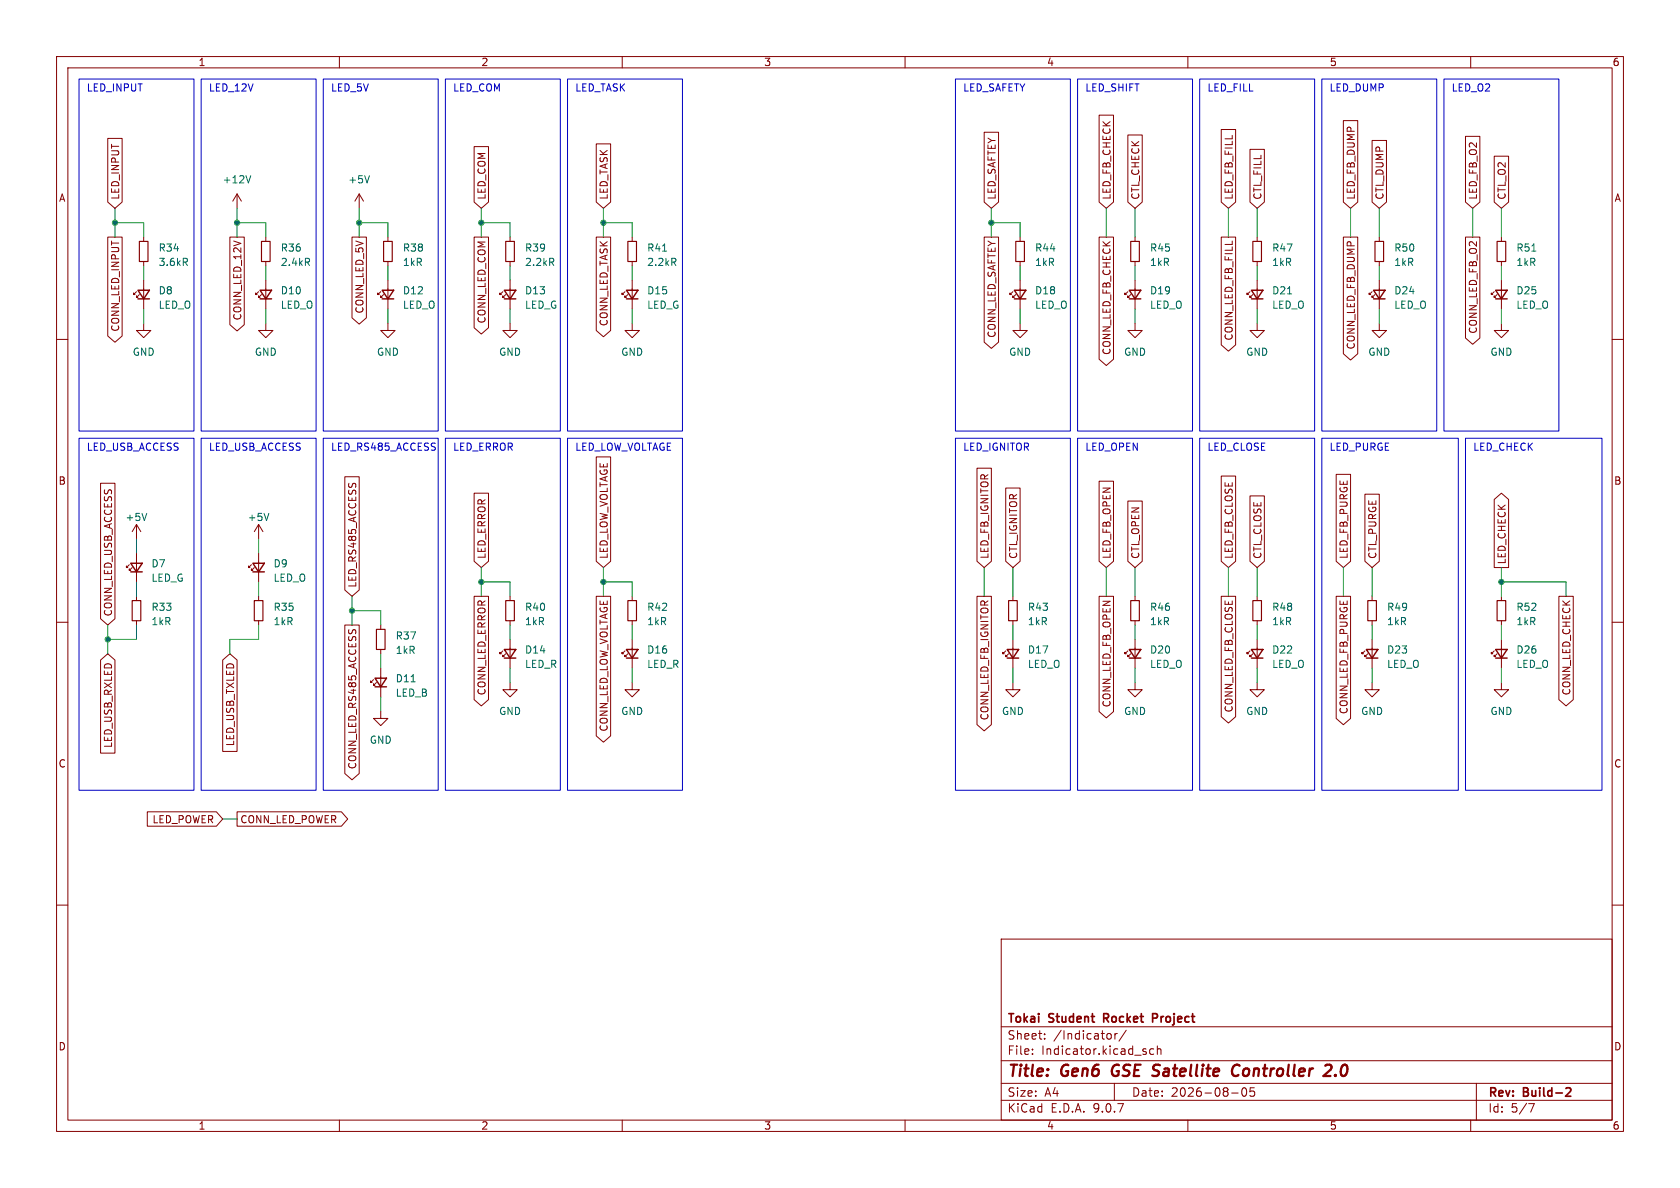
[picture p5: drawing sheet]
<svg xmlns="http://www.w3.org/2000/svg" width="297mm" height="210mm" viewBox="0 0 297 210" stroke-linecap="round" stroke-linejoin="round" font-family="sans-serif">
<g fill="none" stroke="#840000" stroke-width=".18">
<path d="M10 10h277v190h-277zM12 12h273v186h-273zM60 10v2M110 10v2M160 10v2M210 10v2M260 10v2M19 24.5h2.6v11.2l-1.3 1.1-1.3-1.1zM41.9 34.3l-.8 1.3M41.9 34.3l.8 1.3M41.9 34.3v2.5M63.5 34.3l-.8 1.3"/>
<path d="M63.5 34.3l.8 1.3M63.5 34.3v2.5M83.8 25.9h2.6v9.8l-1.3 1.1-1.3-1.1zM105.4 25.4h2.6v10.3l-1.3 1.1-1.3-1.1zM174 23.4h2.5v12.3l-1.2 1.1-1.3-1.1zM194.3 20.4h2.6v15.3l-1.3 1.1-1.3-1.1zM199.4 23.9h2.5v11.8l-1.2 1.1-1.3-1.1zM215.9 22.9h2.5v12.8l-1.2 1.1-1.3-1.1zM221 26.4h2.5v9.3l-1.3 1.1-1.2-1.1zM237.5 21.3h2.5v14.4l-1.2 1.1-1.3-1.1zM242.6 24.8h2.5v10.9l-1.3 1.1-1.2-1.1zM259.1 24.1h2.5v11.6l-1.3 1.1-1.2-1.1z"/>
<path d="M264.2 27.6h2.5v8.1l-1.3 1.1-1.2-1.1zM19 41.9h2.6v17.5l-1.3 1.1-1.3-1.1zM24.1 51.6l-.5 .5v-.3v.3h.3M24.6 52.1l-.5 .5v-.3v.3h.3M25.4 57.2v1.2h1.3l-1.3 1.3-1.3-1.3h1.3M25.4 41.9v.8M25.4 46.2v.8M25.4 49.5v5.1M40.6 41.9h2.6v15.5l-1.3 1.1-1.3-1.1zM45.7 51.6l-.5 .5v-.3v.3h.3M46.2 52.1l-.5 .5v-.3v.3h.3M47 57.2v1.2h1.3l-1.3 1.3-1.3-1.3h1.3"/>
<path d="M47 41.9v.8M47 46.2v.8M47 49.5v5.1M62.2 41.9h2.6v14.3l-1.3 1.1-1.3-1.1zM67.3 51.6l-.5 .5v-.3v.3h.3M67.8 52.1l-.5 .5v-.3v.3h.3M68.6 57.2v1.2h1.2l-1.2 1.3-1.3-1.3h1.3M68.6 41.9v.8M68.6 46.2v.8M68.6 49.5v5.1M83.8 41.9h2.6v16l-1.3 1.2-1.3-1.2zM88.9 51.6l-.5 .5v-.3v.3h.2"/>
<path d="M89.4 52.1l-.5 .5v-.3v.3h.3M90.2 57.2v1.2h1.2l-1.2 1.3-1.3-1.3h1.3M90.2 41.9v.8M90.2 46.2v.8M90.2 49.5v5.1M105.4 41.9h2.6v16.5l-1.3 1.1-1.3-1.1zM110.5 51.6l-.5 .5v-.3v.3h.2M111 52.1l-.5 .5v-.3v.3h.2M111.8 57.2v1.2h1.2l-1.2 1.3-1.3-1.3h1.3M111.8 41.9v.8M111.8 46.2v.8M111.8 49.5v5.1"/>
<path d="M174 41.9h2.5v18.6l-1.2 1.1-1.3-1.1zM179.1 51.6l-.5 .5v-.3v.3h.2M179.6 52.1l-.5 .5v-.3v.3h.2M180.3 57.2v1.2h1.3l-1.3 1.3-1.2-1.3h1.2M180.3 41.9v.8M180.3 46.2v.8M180.3 49.5v5.1M194.3 41.9h2.6v21.6l-1.3 1.1-1.3-1.1zM199.4 51.6l-.5 .5v-.3v.3h.2M199.9 52.1l-.5 .5v-.3v.3h.2M200.7 57.2v1.2h1.2l-1.2 1.3-1.3-1.3h1.3M200.7 41.9v.8"/>
<path d="M200.7 46.2v.8M200.7 49.5v5.1M215.9 41.9h2.5v19.1l-1.2 1.1-1.3-1.1zM221 51.6l-.5 .5v-.3v.3h.2M221.5 52.1l-.5 .5v-.3v.3h.2M222.2 57.2v1.2h1.3l-1.3 1.3-1.2-1.3h1.2M222.2 41.9v.8M222.2 46.2v.8M222.2 49.5v5.1M237.5 41.9h2.5v20.6l-1.2 1.1-1.3-1.1zM242.6 51.6l-.5 .5v-.3v.3h.2M243.1 52.1l-.5 .5v-.3v.3h.2"/>
<path d="M243.8 57.2v1.2h1.3l-1.3 1.3-1.2-1.3h1.2M243.8 41.9v.8M243.8 46.2v.8M243.8 49.5v5.1M259.1 41.9h2.5v17.9l-1.3 1.1-1.2-1.1zM264.2 51.6l-.5 .5v-.3v.3h.2M264.7 52.1l-.5 .5v-.3v.3h.2M265.4 57.2v1.2h1.3l-1.3 1.3-1.2-1.3h1.2M265.4 41.9v.8M265.4 46.2v.8M265.4 49.5v5.1M10 60h2"/>
<path d="M285 60h2M17.8 85.4h2.5v24l-1.3 1.1-1.2-1.1zM22.9 99.8l-.5 .5v-.2v.2h.2M24.1 92.7l-.7 1.3M24.1 92.7l.8 1.3M24.1 92.7v2.6M24.1 97.8v5.1M44.4 99.8l-.5 .5v-.2v.2h.3M45.7 92.7v2.6M45.7 97.8v5.1M45.7 92.7l-.7 1.3M45.7 92.7l.8 1.3"/>
<path d="M61 84.3h2.5v20l-1.3 1.1-1.2-1.1zM83.8 87.2h2.6v12l-1.3 1.1-1.3-1.1zM105.4 80.8h2.6v18.4l-1.3 1.1-1.3-1.1zM172.7 82.8h2.6v16.4l-1.3 1.1-1.3-1.1zM177.8 86.3h2.5v12.9l-1.2 1.1-1.3-1.1zM194.3 85.1h2.6v14.1l-1.3 1.1-1.3-1.1zM199.4 88.6h2.5v10.6l-1.2 1.1-1.3-1.1zM215.9 84.2h2.5v15l-1.2 1.1-1.3-1.1zM221 87.7h2.5v11.5l-1.3 1.1-1.2-1.1zM236.2 83.9h2.6v15.3l-1.3 1.1-1.3-1.1zM241.3 87.4h2.5v11.8l-1.2 1.1-1.3-1.1zM264.2 88.3l1.2-1.1 1.3 1.1v12h-2.5z"/>
<path d="M10 110h2M17.8 116.7l1.2-1.1 1.3 1.1v16.4h-2.5zM23.4 100.3l-.5 .5v-.2v.2h.2M24.1 105.4v.8M24.1 109.7v.8M39.4 116.7l1.2-1.1 1.3 1.1v16.1h-2.5zM45 100.3l-.6 .5v-.2v.2h.3M45.7 105.4v.8M45.7 109.7v.8M61 110.5h2.5v26.2l-1.3 1.2-1.2-1.2zM67.3 110.5v.8M67.3 114.8v.8"/>
<path d="M67.3 118.1v5.1M83.8 105.4h2.6v18.3l-1.3 1.1-1.3-1.1zM88.9 115.1l-.5 .5v-.3v.3h.2M89.4 115.6l-.5 .5v-.3v.3h.3M90.2 105.4v.8M90.2 109.7v.8M90.2 113v5.1M105.4 105.4h2.6v24.7l-1.3 1.1-1.3-1.1zM110.5 115.1l-.5 .5v-.3v.3h.2M111 115.6l-.5 .5v-.3v.3h.2M111.8 105.4v.8M111.8 109.7v.8"/>
<path d="M111.8 113v5.1M172.7 105.4h2.6v22.7l-1.3 1.1-1.3-1.1zM177.8 115.1l-.5 .5v-.3v.3h.2M178.3 115.6l-.5 .5v-.3v.3h.3M179.1 105.4v.8M179.1 109.7v.8M179.1 113v5.1M194.3 105.4h2.6v20.4l-1.3 1.1-1.3-1.1zM199.4 115.1l-.5 .5v-.3v.3h.2M199.9 115.6l-.5 .5v-.3v.3h.2M200.7 105.4v.8M200.7 109.7v.8"/>
<path d="M200.7 113v5.1M215.9 105.4h2.5v21.3l-1.2 1.1-1.3-1.1zM221 115.1l-.5 .5v-.3v.3h.2M221.5 115.6l-.5 .5v-.3v.3h.2M222.2 105.4v.8M222.2 109.7v.8M222.2 113v5.1M236.2 105.4h2.6v21.6l-1.3 1.1-1.3-1.1zM241.3 115.1l-.5 .5v-.3v.3h.2M241.8 115.6l-.5 .5v-.3v.3h.3M242.6 105.4v.8M242.6 109.7v.8"/>
<path d="M242.6 113v5.1M264.2 115.1l-.5 .5v-.3v.3h.2M264.7 115.6l-.5 .5v-.3v.3h.2M265.4 105.4v.8M265.4 109.7v.8M265.4 113v5.1M275.6 105.4h2.5v18.3l-1.2 1.1-1.3-1.1zM285 110h2M66 120.1l-.5 .6v-.3v.3h.3M66.5 120.7l-.5 .5v-.3v.3h.3M67.3 125.7v1.3h1.3l-1.3 1.3-1.3-1.3h1.3M90.2 120.7v1.2h1.2l-1.2 1.3-1.3-1.3h1.3"/>
<path d="M111.8 120.7v1.2h1.2l-1.2 1.3-1.3-1.3h1.3M179.1 120.7v1.2h1.2l-1.2 1.3-1.3-1.3h1.3M200.7 120.7v1.2h1.2l-1.2 1.3-1.3-1.3h1.3M222.2 120.7v1.2h1.3l-1.3 1.3-1.2-1.3h1.2M242.6 120.7v1.2h1.2l-1.2 1.3-1.3-1.3h1.3M265.4 120.7v1.2h1.3l-1.3 1.3-1.2-1.3h1.2M26 143.5h12.3l1.1 1.3-1.1 1.3h-12.3zM41.9 143.5h18.5l1.1 1.3-1.1 1.3h-18.5zM10 160h2M177 166h108v32h-108zM285 160h2M60 198v2"/>
<path d="M110 198v2M160 198v2M177 194.5h108M177 191.5h108M177 187.5h108M177 181.5h108M182.5 186.3v.1M182.5 185.5v.1M184.7 183.6v.1M184.7 182.8v.1M196 182.7l.3 .1 .2 .2-.1 .6-.4 .1M197 191.5v3"/>
<path d="M197.1 182.7v1M197.5 182.7l-.3 .1-.1 .2M199.1 182.1l-1.3 2M202.5 185.9l.2 .2-.2 .3M202.5 185.4l.1 .1M204 185.5l-.5-.1-.3 .3v.4l.2 .2h.6M204.6 185.5l.2-.1 .4 .1v.9M204.6 184.9v1.5M210 198v2M217.7 193.2h1.2M219.7 192.4l.2-.1a.81 .81 0 0 1 .6 .6 .81 .81 0 0 1-.3 .8l-.2 .1a.81 .81 0 0 1-.3-1.4zM221.7 192.3h-.7v.7l.2-.1h.5l.1 .3-.1 .5-.2 .1-.5-.1"/>
<path d="M260 198v2M261 191.5v6.5M270.2 195.1h1l-.6 1.5"/>
</g>
<path d="M195.1 180h.6M195.7 179.2h-.6v1.5M204.5 179.3l-.7-.1v1.5M204.5 179.9l-.7 .1M277.1 192.3l.5 .1 .1 .3-.9 1.1h.9" fill="none" stroke="#840000" stroke-width=".3"/>
<path d="M196.8 188.5a1.27 1.27 0 0 0 0 1.6M219.1 188.4a.88 .88 0 0 0-1 0 .88 .88 0 0 0-.3 1 .69 .69 0 0 0 .3 .7 .69 .69 0 0 0 .8-.1M234.6 188.2h.5a.45 .45 0 0 1 .3 .6l-.1 .3-1.3 1.1h1.2M236.1 190l.1 .1-.1 .1M236.1 190l-.1 .1 .1 .1M236.1 190v.2" fill="none" stroke="#840000" stroke-width=".4"/>
<g fill="none" stroke="#840000" stroke-width=".25">
<path d="M24.4 51.3h2l-1 1.5zM24.4 52.8h2M46 51.3h2l-1 1.5zM46 52.8h2M67.6 51.3h2l-1 1.5zM67.6 52.8h2M89.2 51.3h2l-1 1.5zM89.2 52.8h2M110.7 51.3h2.1l-1 1.5zM110.7 52.8h2.1M179.3 51.3h2.1l-1.1 1.5zM179.3 52.8h2.1"/>
<path d="M199.6 51.3h2.1l-1 1.5zM199.6 52.8h2.1M221.2 51.3h2.1l-1.1 1.5zM221.2 52.8h2.1M242.8 51.3h2.1l-1.1 1.5zM242.8 52.8h2.1M264.4 51.3h2l-1 1.5zM264.4 52.8h2M23.1 99.6h2l-1 1.5zM44.7 99.6h2l-1 1.5zM23.1 101.1h2M44.7 101.1h2"/>
<path d="M66.3 119.9h2l-1 1.5zM89.2 114.8h2l-1 1.5zM89.2 116.3h2M110.7 114.8h2.1l-1 1.5zM110.7 116.3h2.1M178.1 114.8h2l-1 1.5zM178.1 116.3h2M199.6 114.8h2.1l-1 1.5zM199.6 116.3h2.1M221.2 114.8h2.1l-1.1 1.5zM221.2 116.3h2.1M241.6 114.8h2l-1 1.5z"/>
<path d="M241.6 116.3h2M264.4 114.8h2l-1 1.5zM264.4 116.3h2M66.3 121.4h2"/>
</g>
<g fill="none" stroke="#840000" stroke-width=".2">
<path d="M24.6 42.7h1.6v3.5h-1.6zM46.2 42.7h1.6v3.5h-1.6zM67.8 42.7h1.5v3.5h-1.5zM89.4 42.7h1.5v3.5h-1.5zM111 42.7h1.5v3.5h-1.5zM179.6 42.7h1.5v3.5h-1.5zM199.9 42.7h1.5v3.5h-1.5zM221.5 42.7h1.5v3.5h-1.5zM243.1 42.7h1.5v3.5h-1.5zM264.7 42.7h1.5v3.5h-1.5zM23.4 106.2h1.5v3.5h-1.5zM45 106.2h1.5v3.5h-1.5z"/>
<path d="M66.5 111.3h1.6v3.5h-1.6zM89.4 106.2h1.5v3.5h-1.5zM111 106.2h1.5v3.5h-1.5zM178.3 106.2h1.5v3.5h-1.5zM199.9 106.2h1.5v3.5h-1.5zM221.5 106.2h1.5v3.5h-1.5zM241.8 106.2h1.5v3.5h-1.5zM264.7 106.2h1.5v3.5h-1.5z"/>
</g>
<g fill="none" stroke="#006464" stroke-width=".18">
<path d="M44.3 31.1l-.4 1.2M65.3 31.1l-.4 1.2M32.7 46.3l.4 .6M33.1 45.8v.4M54.3 46.3l.4 .6M54.7 45.8v.4M97.5 46.3l.4 .6M97.8 45.8v.4M117.1 44.4h.8M119.1 46.3l.4 .6M119.4 45.8v.4M227.6 52h.7"/>
<path d="M270.8 44.4h.7M25.9 90.7l-.4 1.3M47.5 90.7l-.4 1.3M72.7 120.5h.7"/>
</g>
<g fill="none" stroke="#009600" stroke-width=".18">
<path d="M20.3 39.4h5.1v2.5M20.3 36.8v5.1M41.9 36.8v5.1M41.9 39.4h5.1v2.5M63.5 36.8v5.1M63.5 39.4h5.1v2.5M85.1 39.4h5.1v2.5M85.1 36.8v5.1M106.7 36.8v5.1M106.7 39.4h5.1v2.5M175.3 39.4h5v2.5M175.3 36.8v5.1"/>
<path d="M195.6 36.8v5.1M200.7 36.8v5.1M217.2 36.8v5.1M222.2 36.8v5.1M238.8 36.8v5.1M243.8 36.8v5.1M260.3 36.8v5.1M265.4 36.8v5.1M25.4 47v2.5M25.4 54.6v2.6M47 47v2.5M47 54.6v2.6"/>
<path d="M68.6 47v2.5M68.6 54.6v2.6M90.2 47v2.5M90.2 54.6v2.6M111.8 47v2.5M111.8 54.6v2.6M180.3 47v2.5M180.3 54.6v2.6M200.7 47v2.5M200.7 54.6v2.6M222.2 47v2.5M222.2 54.6v2.6"/>
<path d="M243.8 47v2.5M243.8 54.6v2.6M265.4 47v2.5M265.4 54.6v2.6M24.1 95.3v2.5M45.7 95.3v2.5M19 110.5v5.1M24.1 102.9v2.5M24.1 110.5v2.5h-5.1M45.7 102.9v2.5M45.7 110.5v2.5h-5.1v2.6M62.2 108h5.1v2.5"/>
<path d="M62.2 105.4v5.1M67.3 115.6v2.5M85.1 102.9h5.1v2.5M85.1 100.3v5.1M90.2 110.5v2.5M90.2 118.1v2.6M106.7 102.9h5.1v2.5M106.7 100.3v5.1M111.8 110.5v2.5M111.8 118.1v2.6M174 100.3v5.1M179.1 100.3v5.1"/>
<path d="M179.1 110.5v2.5M179.1 118.1v2.6M195.6 100.3v5.1M200.7 100.3v5.1M200.7 110.5v2.5M200.7 118.1v2.6M217.2 100.3v5.1M222.2 100.3v5.1M222.2 110.5v2.5M222.2 118.1v2.6M237.5 100.3v5.1M242.6 100.3v5.1"/>
<path d="M242.6 110.5v2.5M242.6 118.1v2.6M265.4 100.3v5.1M265.4 110.5v2.5M265.4 118.1v2.6M265.4 102.9h11.5v2.5M67.3 123.2v2.5M39.4 144.8h2.5"/>
</g>
<g fill="none" stroke="#0000c2" stroke-width=".18">
<path d="M14 14h20.3v62.2h-20.3zM35.6 14h20.3v62.2h-20.3zM57.1 14h20.4v62.2h-20.4zM78.7 14h20.4v62.2h-20.4zM100.3 14h20.3v62.2h-20.3zM168.9 14h20.3v62.2h-20.3zM190.5 14h20.3v62.2h-20.3zM212.1 14h20.3v62.2h-20.3zM233.7 14h20.3v62.2h-20.3zM255.3 14h20.3v62.2h-20.3zM14 77.5h20.3v62.2h-20.3zM35.6 77.5h20.3v62.2h-20.3z"/>
<path d="M57.1 77.5h20.4v62.2h-20.4zM78.7 77.5h20.4v62.2h-20.4zM100.3 77.5h20.3v62.2h-20.3zM168.9 77.5h20.3v62.2h-20.3zM190.5 77.5h20.3v62.2h-20.3zM212.1 77.5h20.3v62.2h-20.3zM233.7 77.5h24.1v62.2h-24.1zM259.1 77.5h24.1v62.2h-24.1z"/>
</g>
<g fill="#009600" stroke="#009600" stroke-width=".18">
<circle cx="265.4" cy="102.9" r=".46"/>
<circle cx="63.5" cy="39.4" r=".46"/>
<circle cx="41.9" cy="39.4" r=".46"/>
<circle cx="20.3" cy="39.4" r=".46"/>
<circle cx="85.1" cy="39.4" r=".46"/>
<circle cx="106.7" cy="39.4" r=".46"/>
<circle cx="19" cy="113" r=".46"/>
<circle cx="62.2" cy="108" r=".46"/>
<circle cx="106.7" cy="102.9" r=".46"/>
<circle cx="85.1" cy="102.9" r=".46"/>
<circle cx="175.3" cy="39.4" r=".46"/>
</g>
<g font-size="2.8" fill="#840000">
<text x="178" y="190.9">Title:</text>
<text x="187.7" y="190.9">Gen6</text>
<text x="197.4" y="190.9">GSE Satellite</text>
<text x="220.3" y="190.9">Controller</text>
<text x="237.4" y="190.9">2.0</text>
</g>
<g font-size="2.1" fill="#840000">
<text x="178" y="184">Sheet:</text>
<text x="178" y="181.2">Tokai</text>
<text x="185.5" y="181.2">Student</text>
<text x="186.2" y="184">/Indicator/</text>
<text x="195.8" y="181.2">Rocket</text>
<text x="205" y="181.2">Project</text>
<text x="178" y="186.7">File:</text>
<text x="184.1" y="186.7">Indicator.kicad_sch</text>
<text x="178" y="196.9">KiCad</text>
<text x="178" y="194.1">Size:</text>
<text x="184.7" y="194.1">A4</text>
<text x="185.7" y="196.9">E.D.A.</text>
<text x="193.3" y="196.9">9.0.7</text>
<text x="200" y="194.1">Date:</text>
<text x="207" y="194.1">2026-08-05</text>
<text x="263" y="194.3">Rev:</text>
<text x="263" y="196.9">Id:</text>
<text x="267.1" y="196.9">5/7</text>
<text x="269.4" y="194.3">Build-2</text>
</g>
<g font-size="1.8" fill="#840000">
<text x="35" y="11.9">1</text>
<text x="85" y="11.9">2</text>
<text x="135" y="11.9">3</text>
<text x="185" y="11.9">4</text>
<text x="235" y="11.9">5</text>
<text x="285" y="11.9">6</text>
<text x="10.3" y="35.9">A</text>
<text x="21.3" y="35.4" transform="rotate(-90 21.3 35.4)">LED_INPUT</text>
<text x="86" y="35.4" transform="rotate(-90 86 35.4)">LED_COM</text>
<text x="107.6" y="35.4" transform="rotate(-90 107.6 35.4)">LED_TASK</text>
<text x="176.2" y="35.4" transform="rotate(-90 176.2 35.4)">LED_SAFTEY</text>
<text x="196.5" y="35.4" transform="rotate(-90 196.5 35.4)">LED_FB_CHECK</text>
<text x="201.6" y="35.4" transform="rotate(-90 201.6 35.4)">CTL_CHECK</text>
<text x="218.1" y="35.4" transform="rotate(-90 218.1 35.4)">LED_FB_FILL</text>
<text x="223.2" y="35.4" transform="rotate(-90 223.2 35.4)">CTL_FILL</text>
<text x="239.7" y="35.4" transform="rotate(-90 239.7 35.4)">LED_FB_DUMP</text>
<text x="244.8" y="35.4" transform="rotate(-90 244.8 35.4)">CTL_DUMP</text>
<text x="261.3" y="35.4" transform="rotate(-90 261.3 35.4)">LED_FB_O2</text>
<text x="266.4" y="35.4" transform="rotate(-90 266.4 35.4)">CTL_O2</text>
<text x="285.3" y="35.9">A</text>
<text x="21.3" y="58.7" transform="rotate(-90 21.3 58.7)">CONN_LED_INPUT</text>
<text x="42.9" y="56.7" transform="rotate(-90 42.9 56.7)">CONN_LED_12V</text>
<text x="64.5" y="55.5" transform="rotate(-90 64.5 55.5)">CONN_LED_5V</text>
<text x="86" y="57.3" transform="rotate(-90 86 57.3)">CONN_LED_COM</text>
<text x="107.6" y="57.8" transform="rotate(-90 107.6 57.8)">CONN_LED_TASK</text>
<text x="176.2" y="59.8" transform="rotate(-90 176.2 59.8)">CONN_LED_SAFTEY</text>
<text x="261.3" y="59.1" transform="rotate(-90 261.3 59.1)">CONN_LED_FB_O2</text>
<text x="196.5" y="62.8" transform="rotate(-90 196.5 62.8)">CONN_LED_FB_CHECK</text>
<text x="218.1" y="60.3" transform="rotate(-90 218.1 60.3)">CONN_LED_FB_FILL</text>
<text x="239.7" y="61.9" transform="rotate(-90 239.7 61.9)">CONN_LED_FB_DUMP</text>
<text x="10.3" y="85.9">B</text>
<text x="285.3" y="85.9">B</text>
<text x="86" y="98.9" transform="rotate(-90 86 98.9)">LED_ERROR</text>
<text x="107.6" y="98.9" transform="rotate(-90 107.6 98.9)">LED_LOW_VOLTAGE</text>
<text x="174.9" y="98.9" transform="rotate(-90 174.9 98.9)">LED_FB_IGNITOR</text>
<text x="180" y="98.9" transform="rotate(-90 180 98.9)">CTL_IGNITOR</text>
<text x="196.5" y="98.9" transform="rotate(-90 196.5 98.9)">LED_FB_OPEN</text>
<text x="201.6" y="98.9" transform="rotate(-90 201.6 98.9)">CTL_OPEN</text>
<text x="218.1" y="98.9" transform="rotate(-90 218.1 98.9)">LED_FB_CLOSE</text>
<text x="223.2" y="98.9" transform="rotate(-90 223.2 98.9)">CTL_CLOSE</text>
<text x="238.4" y="98.9" transform="rotate(-90 238.4 98.9)">LED_FB_PURGE</text>
<text x="243.5" y="98.9" transform="rotate(-90 243.5 98.9)">CTL_PURGE</text>
<text x="266.4" y="99.9" transform="rotate(-90 266.4 99.9)">LED_CHECK</text>
<text x="63.2" y="104" transform="rotate(-90 63.2 104)">LED_RS485_ACCESS</text>
<text x="20" y="109.1" transform="rotate(-90 20 109.1)">CONN_LED_USB_ACCESS</text>
<text x="86" y="123" transform="rotate(-90 86 123)">CONN_LED_ERROR</text>
<text x="196.5" y="125.1" transform="rotate(-90 196.5 125.1)">CONN_LED_FB_OPEN</text>
<text x="277.8" y="123" transform="rotate(-90 277.8 123)">CONN_LED_CHECK</text>
<text x="107.6" y="129.4" transform="rotate(-90 107.6 129.4)">CONN_LED_LOW_VOLTAGE</text>
<text x="174.9" y="127.4" transform="rotate(-90 174.9 127.4)">CONN_LED_FB_IGNITOR</text>
<text x="218.1" y="126" transform="rotate(-90 218.1 126)">CONN_LED_FB_CLOSE</text>
<text x="238.4" y="126.3" transform="rotate(-90 238.4 126.3)">CONN_LED_FB_PURGE</text>
<text x="10.3" y="135.9">C</text>
<text x="20" y="132.3" transform="rotate(-90 20 132.3)">LED_USB_RXLED</text>
<text x="41.6" y="132" transform="rotate(-90 41.6 132)">LED_USB_TXLED</text>
<text x="63.2" y="136.1" transform="rotate(-90 63.2 136.1)">CONN_LED_RS485_ACCESS</text>
<text x="285.3" y="135.9">C</text>
<text x="26.9" y="145.7">LED_POWER</text>
<text x="42.4" y="145.7">CONN_LED_POWER</text>
<text x="10.3" y="185.9">D</text>
<text x="285.3" y="185.9">D</text>
<text x="35" y="199.9">1</text>
<text x="85" y="199.9">2</text>
<text x="135" y="199.9">3</text>
<text x="185" y="199.9">4</text>
<text x="235" y="199.9">5</text>
<text x="285" y="199.9">6</text>
</g>
<g font-size="1.8" fill="#0000c2">
<text x="15.2" y="16.3">LED_INPUT</text>
<text x="36.8" y="16.3">LED_12V</text>
<text x="58.4" y="16.3">LED_5V</text>
<text x="80" y="16.3">LED_COM</text>
<text x="101.6" y="16.3">LED_TASK</text>
<text x="170.2" y="16.3">LED_SAFETY</text>
<text x="191.8" y="16.3">LED_SHIFT</text>
<text x="213.4" y="16.3">LED_FILL</text>
<text x="234.9" y="16.3">LED_DUMP</text>
<text x="256.5" y="16.3">LED_O2</text>
<text x="15.2" y="79.8">LED_USB_ACCESS</text>
<text x="36.8" y="79.8">LED_USB_ACCESS</text>
<text x="58.4" y="79.8">LED_RS485_ACCESS</text>
<text x="80" y="79.8">LED_ERROR</text>
<text x="101.6" y="79.8">LED_LOW_VOLTAGE</text>
<text x="170.2" y="79.8">LED_IGNITOR</text>
<text x="191.8" y="79.8">LED_OPEN</text>
<text x="213.4" y="79.8">LED_CLOSE</text>
<text x="234.9" y="79.8">LED_PURGE</text>
<text x="260.3" y="79.8">LED_CHECK</text>
</g>
<g font-size="1.8" fill="#006464">
<text x="39.3" y="32.6">+12V</text>
<text x="61.5" y="32.6">+5V</text>
<text x="27.9" y="47.2">3.6kR</text>
<text x="27.9" y="44.7">R34</text>
<text x="49.5" y="47.2">2.4kR</text>
<text x="49.5" y="44.7">R36</text>
<text x="71.1" y="44.7">R38</text>
<text x="71.1" y="47.2">1kR</text>
<text x="92.7" y="47.2">2.2kR</text>
<text x="92.7" y="44.7">R39</text>
<text x="114.3" y="47.2">2.2kR</text>
<text x="114.3" y="44.7">R41</text>
<text x="182.9" y="44.7">R44</text>
<text x="182.9" y="47.2">1kR</text>
<text x="203.2" y="44.7">R45</text>
<text x="203.2" y="47.2">1kR</text>
<text x="224.8" y="44.7">R47</text>
<text x="224.8" y="47.2">1kR</text>
<text x="246.4" y="44.7">R50</text>
<text x="246.4" y="47.2">1kR</text>
<text x="268" y="44.7">R51</text>
<text x="268" y="47.2">1kR</text>
<text x="27.9" y="52.2">D8</text>
<text x="49.5" y="52.2">D10</text>
<text x="71.1" y="52.2">D12</text>
<text x="92.7" y="52.2">D13</text>
<text x="114.3" y="52.2">D15</text>
<text x="182.9" y="52.2">D18</text>
<text x="203.2" y="52.2">D19</text>
<text x="224.8" y="52.2">D21</text>
<text x="246.4" y="52.2">D24</text>
<text x="268" y="52.2">D25</text>
<text x="27.9" y="54.8">LED_O</text>
<text x="49.5" y="54.8">LED_O</text>
<text x="71.1" y="54.8">LED_O</text>
<text x="92.7" y="54.8">LED_G</text>
<text x="114.3" y="54.8">LED_G</text>
<text x="182.9" y="54.8">LED_O</text>
<text x="203.2" y="54.8">LED_O</text>
<text x="224.8" y="54.8">LED_O</text>
<text x="246.4" y="54.8">LED_O</text>
<text x="268" y="54.8">LED_O</text>
<text x="23.4" y="63.1">GND</text>
<text x="45" y="63.1">GND</text>
<text x="66.5" y="63.1">GND</text>
<text x="88.1" y="63.1">GND</text>
<text x="109.7" y="63.1">GND</text>
<text x="178.3" y="63.1">GND</text>
<text x="198.6" y="63.1">GND</text>
<text x="220.2" y="63.1">GND</text>
<text x="241.8" y="63.1">GND</text>
<text x="263.4" y="63.1">GND</text>
<text x="22.1" y="92.3">+5V</text>
<text x="43.7" y="92.3">+5V</text>
<text x="26.7" y="100.5">D7</text>
<text x="48.3" y="100.5">D9</text>
<text x="26.7" y="103">LED_G</text>
<text x="48.3" y="103">LED_O</text>
<text x="26.7" y="108.2">R33</text>
<text x="26.7" y="110.7">1kR</text>
<text x="48.3" y="108.2">R35</text>
<text x="48.3" y="110.7">1kR</text>
<text x="69.9" y="113.3">R37</text>
<text x="92.7" y="108.2">R40</text>
<text x="92.7" y="110.7">1kR</text>
<text x="114.3" y="108.2">R42</text>
<text x="114.3" y="110.7">1kR</text>
<text x="181.6" y="108.2">R43</text>
<text x="181.6" y="110.7">1kR</text>
<text x="203.2" y="108.2">R46</text>
<text x="203.2" y="110.7">1kR</text>
<text x="224.8" y="108.2">R48</text>
<text x="224.8" y="110.7">1kR</text>
<text x="245.1" y="108.2">R49</text>
<text x="245.1" y="110.7">1kR</text>
<text x="268" y="108.2">R52</text>
<text x="268" y="110.7">1kR</text>
<text x="69.9" y="115.8">1kR</text>
<text x="92.7" y="118.3">LED_R</text>
<text x="92.7" y="115.7">D14</text>
<text x="114.3" y="118.3">LED_R</text>
<text x="114.3" y="115.7">D16</text>
<text x="181.6" y="115.7">D17</text>
<text x="181.6" y="118.3">LED_O</text>
<text x="203.2" y="115.7">D20</text>
<text x="203.2" y="118.3">LED_O</text>
<text x="224.8" y="115.7">D22</text>
<text x="224.8" y="118.3">LED_O</text>
<text x="245.1" y="115.7">D23</text>
<text x="245.1" y="118.3">LED_O</text>
<text x="268" y="115.7">D26</text>
<text x="268" y="118.3">LED_O</text>
<text x="69.9" y="123.4">LED_B</text>
<text x="69.9" y="120.8">D11</text>
<text x="65.3" y="131.7">GND</text>
<text x="88.1" y="126.6">GND</text>
<text x="109.7" y="126.6">GND</text>
<text x="177" y="126.6">GND</text>
<text x="198.6" y="126.6">GND</text>
<text x="220.2" y="126.6">GND</text>
<text x="240.5" y="126.6">GND</text>
<text x="263.4" y="126.6">GND</text>
</g>
</svg>
